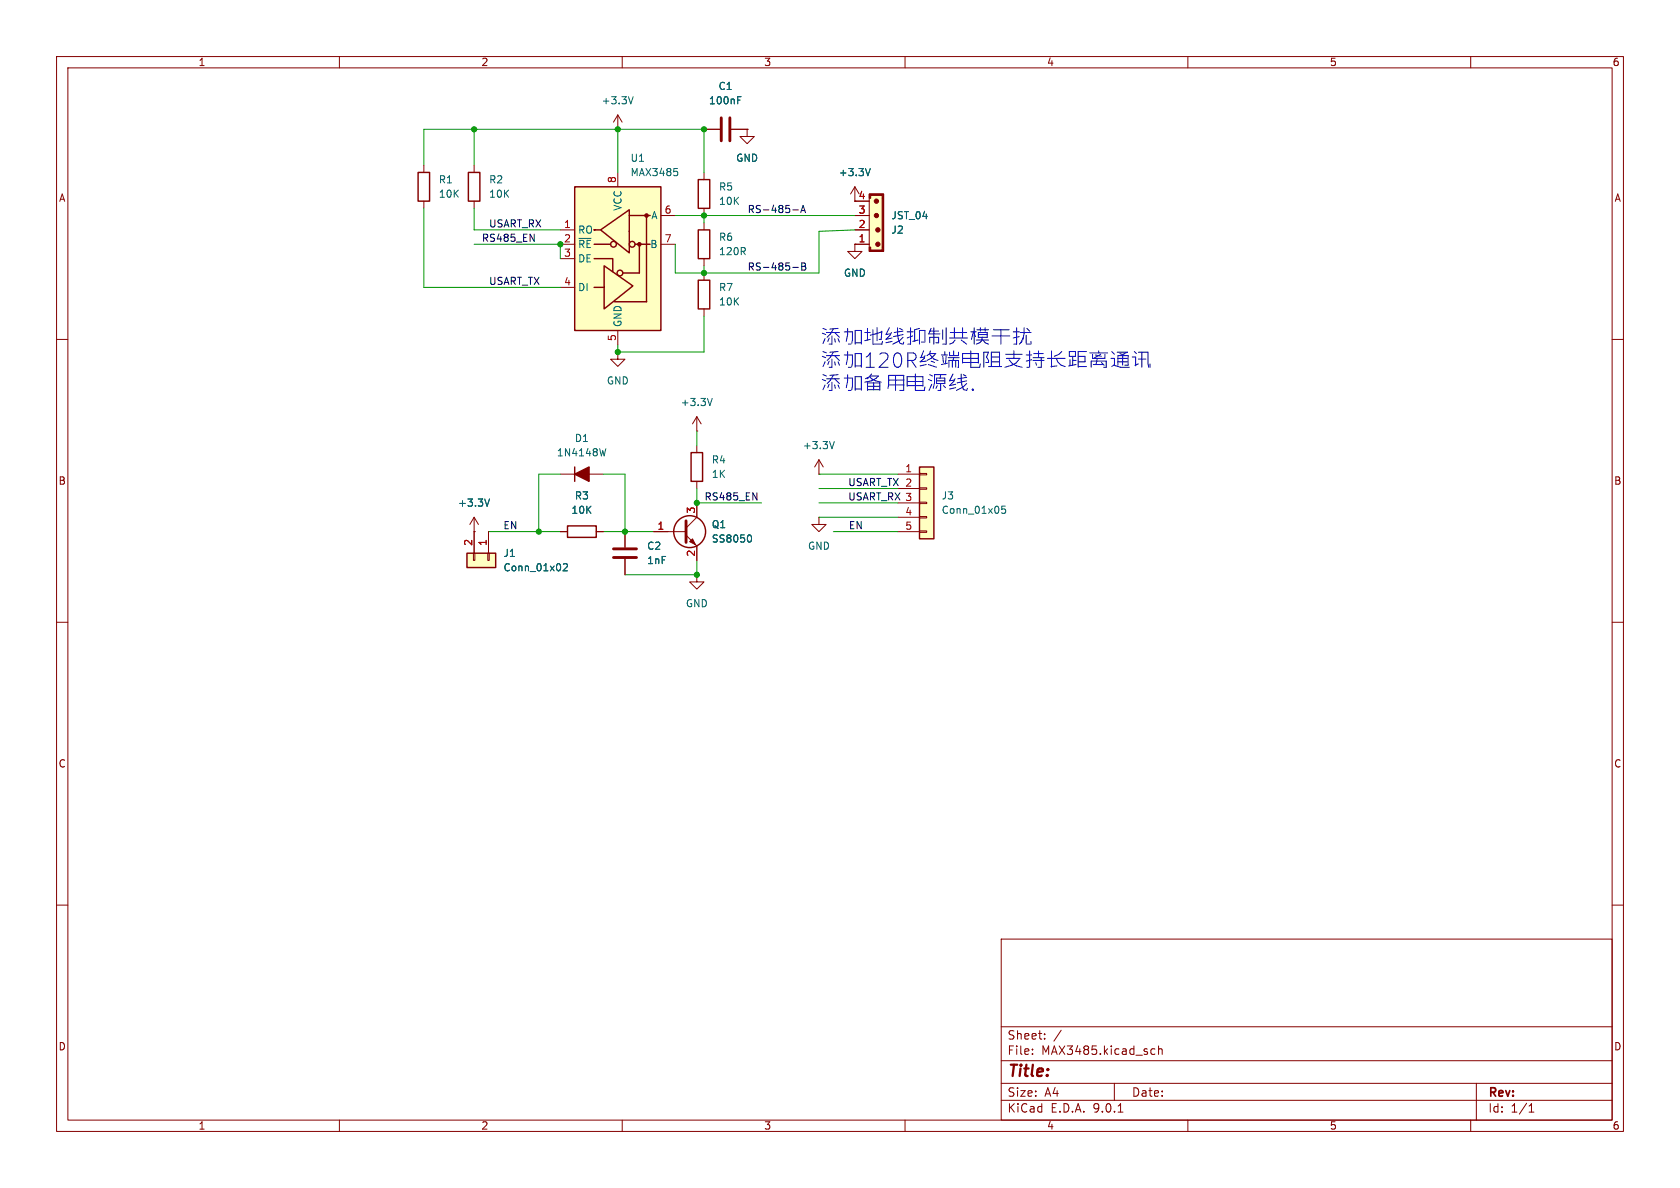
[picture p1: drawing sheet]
<svg xmlns="http://www.w3.org/2000/svg" width="297mm" height="210mm" viewBox="0 0 297 210" stroke-linecap="round" stroke-linejoin="round" font-family="sans-serif">
<g fill="none" stroke="#840000" stroke-width=".18">
<path d="M10 10h277v190h-277zM12 12h273v186h-273zM60 10v2M110 10v2M160 10v2M210 10v2M260 10v2M124.5 30.5v1.3M124.5 36.8v1.3M10 60h2M123.2 78.7v1.3M285 60h2"/>
<path d="M83.8 94h.1M83.8 91.4l-.7 1.3M83.8 91.4l.8 1.3M83.8 91.4v2.6M123.2 85.1v1.3M10 110h2M285 110h2M10 160h2M177 166h108v32h-108zM285 160h2M60 198v2M110 198v2"/>
<path d="M160 198v2M177 194.5h108M177 191.5h108M177 187.5h108M177 181.5h108M182.5 186.3v.1M182.5 185.5v.1M184.7 183.6v.1M184.7 182.8v.1M187.6 182.1l-1.3 2M197 191.5v3M197.7 196.6h.8"/>
<path d="M203.6 186.3h.6M203.6 185.5h.6M204.8 185.5l.2-.1 .4 .1 .1 .9M204.8 184.9v1.5M210 198v2M260 198v2M261 191.5v6.5M270.3 196.6h.9M270.3 195.5l.4-.4v1.5"/>
</g>
<path d="M123.4 31.8h2.1v5h-2.1zM122.2 80h2v5.1h-2z" fill="none" stroke="#840000" stroke-width=".25"/>
<path d="M86.5 88.2l-.4 1.3" fill="none" stroke="#006464" stroke-width=".18"/>
<path d="M82.5 97.8h5.1v2.5h-5.1z" fill="#ffffc2"/>
<path d="M123.4 40.6h2.1v5.1h-2.1zM82.5 97.8h5.1v2.5h-5.1zM101.6 82.6v2.5" fill="none" stroke="#840000" stroke-width=".25"/>
<path d="M124.5 39.4v1.2M124.5 45.7v1.3M83.7 97.8h.2v1.3h-.2zM83.8 94v3.8M86.2 97.8h.3v1.3h-.3zM86.4 94v3.8M99.1 83.8h7.6" fill="none" stroke="#840000" stroke-width=".18"/>
<path d="M107.1 79.3l-.3 1.3M99.6 99.8l.5-.2 .2 .4-.8 .9h.8" fill="none" stroke="#006464" stroke-width=".18"/>
<path d="M101.6 83.8l2.5-1.2v2.5z" fill="#840000" stroke="#840000" stroke-width=".25"/>
<path d="M162.6 82.6h2.5v12.7h-2.5z" fill="#ffffc2"/>
<path d="M123.4 49.5h2.1v5.1h-2.1zM100.3 93h5.1v2h-5.1zM162.6 82.6h2.5v12.7h-2.5z" fill="none" stroke="#840000" stroke-width=".25"/>
<g fill="none" stroke="#840000" stroke-width=".18">
<path d="M151.1 33l.8 1.3M151.1 33l-.7 1.3M151.1 33v2.6M124.5 48.3v1.2M124.5 54.6v1.3M99.1 94h1.2M105.4 94h1.3M110.5 94v2.8M110.5 98.8v2.8M144.8 83.8h.1M144.8 91.4v1.3h1.2l-1.2 1.3-1.3-1.3h1.3M144.8 91.4h.1"/>
<path d="M144.8 81.3l-.8 1.3M144.8 81.3l.7 1.3M144.8 81.3v2.5M158.7 83.8h3.9M158.7 86.4h3.9M158.7 88.9h3.9M158.7 91.4h3.9M158.7 94h3.9M162.6 83.7h1.2v.2h-1.2zM162.6 86.2h1.2v.3h-1.2zM162.6 88.8h1.2v.2h-1.2zM162.6 91.3h1.2v.3h-1.2z"/>
<path d="M162.6 93.9h1.2v.2h-1.2zM123.2 101.6v1.3h1.3l-1.3 1.2-1.3-1.2h1.3M123.2 101.6h.1"/>
</g>
<path d="M153.9 29.8l-.5 1.3M147.5 78l-.4 1.3M177.7 89.5h-.6v.6l.1-.1h.5l.1 .2-.1 .4-.2 .1-.4-.1" fill="none" stroke="#006464" stroke-width=".18"/>
<path d="M108.5 97h4M108.5 98.6h4" fill="none" stroke="#840000" stroke-width=".51"/>
<path d="M101.6 33h15.2v25.4h-15.2z" fill="#ffffc2"/>
<g fill="none" stroke="#840000" stroke-width=".25">
<path d="M101.6 33h15.2v25.4h-15.2zM111.3 38.1h3.6M114.3 38.1v15.2h-5.7M105 45.7h3.3v2.3M105 43.2h2.9M105 50.8h1.7M105.2 40.6h-.2h1M106.2 40.6l5.1-3.5v7.6zM106.8 47l5.1 3.5-5.1 4.1zM112.3 43.2h2.6M113 43.2v5.1h-2.9"/>
<circle cx="108.5" cy="43.2" r=".51"/>
<circle cx="109.6" cy="48.3" r=".51"/>
<circle cx="111.8" cy="43.2" r=".51"/>
</g>
<g fill="#840000" stroke="#840000" stroke-width=".25">
<circle cx="113" cy="43.2" r=".28"/>
<circle cx="114.3" cy="38.1" r=".28"/>
</g>
<path d="M109.2 30.5v2.5M116.8 38.1h2.6M99.1 40.6h2.5M99.1 43.2h2.5M99.1 45.7h2.5M99.1 50.8h2.5M109.2 58.4v2.6M116.8 43.2h2.6M151.1 43.2v1.3h-1.2l1.2 1.2 1.3-1.2h-1.3M151.1 43.2h.1" fill="none" stroke="#840000" stroke-width=".18"/>
<path d="M119.2 29.8h.6M119.6 30.3l.2 .2v.3l-.2 .3" fill="none" stroke="#006464" stroke-width=".18"/>
<path d="M153.7 34.3h2.5v10.2h-2.5z" fill="#ffffc2"/>
<g fill="none" stroke="#840000" stroke-width=".18">
<path d="M74.9 29.2v1.3M74.9 35.6v1.2M83.8 29.2v1.3M83.8 35.6v1.2M109.2 22.9h.1M109.2 20.3l-.7 1.3M109.2 20.3l.8 1.3M109.2 20.3v2.6M124.5 22.9h2.8M129.3 22.9h2.8M132.1 22.9v1.2h-1.3l1.3 1.3 1.2-1.3h-1.2M132.1 22.9h.1"/>
<path d="M151.1 38.1h2.6M151.1 35.6h2.6M153.7 34.3h2.5v10.2h-2.5zM151.1 43.2h.1M151.1 43.2h2.6M151.1 40.6h2.6M109.2 62.2v1.3h1.3l-1.3 1.3-1.3-1.3h1.3M109.2 62.2h.1M123.2 76.2h.1M123.2 73.7v2.5M123.2 73.7l-.8 1.2M123.2 73.7l.8 1.2"/>
<path d="M83.8 94h.1M83.8 94v3.8M86.4 94v3.8M99.1 94h1.2M105.4 94h1.3M110.5 94v2.8M110.5 98.8v2.8M115.6 94h5.7M121.3 94.6l1.9 1.9v2.6M123.2 88.9v2.5l-1.9 1.9"/>
</g>
<g fill="#840000" stroke="#840000" stroke-width=".18">
<path d="M153.7 34.3h2.5v.8h-.2v-.6h-2.1v.6h-.2z"/>
<path d="M156 35.1h.2v8.6h-.2z"/>
<path d="M153.7 43.7h.2v.5h2.1v-.5h.2v.8h-2.5z"/>
<path d="M121.9 95.8l.5-.5 .5 1z"/>
<circle cx="154.9" cy="38.1" r=".38"/>
<circle cx="154.9" cy="35.6" r=".38"/>
<circle cx="155.2" cy="43.2" r=".38"/>
<circle cx="155.2" cy="40.6" r=".38"/>
</g>
<path d="M127.5 20.8v4.1M129 20.8v4.1M121.3 92.1v3.8" fill="none" stroke="#840000" stroke-width=".51"/>
<g fill="none" stroke="#840000" stroke-width=".25">
<path d="M73.9 30.5h2v5.1h-2zM82.8 30.5h2v5.1h-2z"/>
<circle cx="121.9" cy="94" r="2.82"/>
</g>
<path d="M111.9 17.1l-.4 1.3M130.4 17.7h.4M130.4 17.1h.6M153.9 29.8l-.5 1.3M125.9 70.4l-.4 1.3M86.5 88.2l-.4 1.3M99.6 99.8l.5-.2 .2 .4-.8 .9h.8M132.6 94.6a.79 .79 0 0 1 0 1.2" fill="none" stroke="#006464" stroke-width=".18"/>
<path d="M140.2 37.1h.9M141.6 37.6l.4-1.3 .4 1.3M141.7 37.2h.6M93.7 41.4l.7 1.3v-1.3M140.2 47.3h.9M141.7 46.5h.5l.2 .2-.2 .4 .2 .1 .1 .3-.3 .2h-.5zM141.7 47.1h.5M133.1 87.1l.7 1.3v-1.3" fill="none" stroke="#0f0f0f" stroke-width=".18"/>
<g fill="none" stroke="#009600" stroke-width=".18">
<path d="M74.9 29.2v-6.3h49.6v7.6M74.9 36.8v14h24.2M83.8 22.9v6.3M83.8 36.8v3.8h15.3M109.2 22.9v7.6M119.4 38.1h31.7M124.5 38.1v1.3M83.8 43.2h15.3v2.5M124.5 47v1.3M124.5 55.9v6.3h-15.3v-1.2M151.1 40.6l-6.3 .3v7.4h-25.4v-5.1M123.2 76.2v2.5"/>
<path d="M86.4 94h12.7M99.1 83.8h-3.9v10.2M106.7 94h8.9M106.7 83.8h3.8v10.2M123.2 86.4v2.5h11.4M123.2 99.1v2.5h-12.7M144.8 86.4h13.9M144.8 88.9h13.9M144.8 91.4h13.9M144.8 83.8h13.9M147.3 94h11.4"/>
</g>
<g fill="none" stroke="#0000c2" stroke-width=".18">
<path d="M145.4 63l.6 .2M145.4 67.1l.6 .2M145.5 66.2l.6 .3M145.9 64l-.4 .8M145.9 68l-.4 .9M146.1 67h2.3M146.6 63.8l-.3 .6M146.6 67.9l-.3 .6M146.8 63.1l-.6 .6M147.1 63.5v1.4h-.5M147.1 67.6v1.4h-.5M147.3 66.4l-.5 .8-.6 .6"/>
<path d="M147.6 62.9l.8 .8M147.6 64l.1 .6M147.6 67l.8 .8M147.6 68l.1 .7M148.2 64l.2 .6M148.2 66.2l-1.5 .2M148.2 68l.2 .7M149.2 66.8h1.5l-.1 2.1M149.9 62.1v1.1l-.3 1.2M149.9 66.2v1.1l-.3 1.2M150 64.9h.5M150 69h.5"/>
<path d="M150.7 62.7l-.1 2.1M151.2 64.7h1.1M151.2 62.5v2.4M151.2 69v-2.4h1.1v2.4M151.2 68.8h1.1M152.3 62.5v2.4M153.1 64.9h1.5M153.4 68.9h2.1M153.4 68.3h2.1M153.4 69v-1.3h2.1v1.3M153.5 66.7l-.5 .3M153.7 66.6l.4 .4 .7 .3 1 .3"/>
<path d="M153.8 62.4v2.5M153.8 66.5h1.5l-.4 .3-.8 .5-1.2 .3M154.1 66.1l-.7 .9M154.4 67.7v1.2M157 63.1l-.1 .4-1.5 1.4h1.6M157 68.7l.1-2.3h2.7v2.6h-.8M157.1 68h2.7M157.1 67.2h2.7M158.1 62.9a1.49 1.49 0 0 0 .5 2 .65 .65 0 0 0 .7-.5l.1-.4-.1-1.1M158.3 66.4v2.6M160.4 68.3v-1.7h2.8v1.7M160.4 68.2h2.8"/>
<path d="M160.4 67.4h2.8M160.5 62.4v2.5M161.1 63.7l.8 1.2M161.8 66.1v2.9h1.6l.1-.6M161.9 62.9a.69 .69 0 0 1-.4 .8h-1M163.3 62l-.5 1.2M163.4 63.1l-.7 .1M163.5 62.9l-.1 .5-.7 .6 1.1-.2M163.8 64.4l-1.1 .3M164.1 64.4l1.5 .5M164.1 67.1l.6 .2M164.4 62.6l.7 .9 .7 .2"/>
<path d="M164.4 66.2l.4 .3M164.6 63.8l.6 .3M164.7 67.9l-.5 1.1M165.3 62.6l-.7 .8-.7 .3M165.6 66.8h1.4v1h-1.4zM165.6 67.3h1.4M165.7 68.2l-.2 .5M166.3 67.8v1.2h-.5M166.3 66.4l-.1 .4M166.7 63l.1 1.1M166.8 68.2l.3 .3M167.3 63l-.2 1.3"/>
<path d="M167.3 66.2h-2.1v1.5l-.2 1M167.5 64.2l-1.1 .2M167.6 63.2h2M167.8 64.9v-1.2h1.6v1.2h-.1M168.4 63.7v1.2M168.5 66.1l-.6 1.2 .7-.1M168.6 63.2l-.1 .5M168.8 67l-.2 .4-.7 .8 1.1-.3M169 63.7v1.2M169 68.5l-1.1 .3M169.9 66.1a4.2 4.2 0 0 0 .5 2.8l.5 .1 .1-.3M170.2 64.1h2.8"/>
<path d="M170.2 63.4h2.8M170.2 62.5v1.7M170.3 66.2l.5 .3M170.9 66.7l-1.6 .3M170.9 67.3l-1.7 .4M170.9 67.8l-.6 .6-1.2 .6M171.6 62v2.9h1.6l.1-.6M172 68.8l.1 .1-.1 .1M172 68.8l-.1 .1 .1 .1M172 68.8v.2M173 62.5v1.7M173.9 62.3v2.6"/>
<path d="M174.4 63.1l.4 .6v.4h-.5M174.8 64.8h2.3M175.3 64h1.4M175.3 62.3v2.5M176.7 62.3v2.5M177.9 63.4h2.4M178.4 63.6l.6 .7 .7 .4 1 .2M179.2 62v1.4M180.2 63.5l-.6 .7-1.9 .7M181.5 64.9h.4M182 62v2.9M182.4 63.6l-1 .2"/>
<path d="M182.6 63.7h2M182.6 63.2h2M183.1 64.1l.1 .5M184.1 63.2v1.7h-.6M185.2 63.4h3.1M185.9 62v2.9M186.7 63.4l.3 .6 .6 .6 .7 .2M186.9 64.7l-1.1 .1M189 62.1h1.1v.9h-1.1zM189.2 63.6v1.1M189.6 63.7h.6M189.6 63v1.6"/>
<path d="M190.2 64.4l-1.3 .3M190.6 64.8h1.5M190.6 63h1.2v1h-1.2M192.1 62.1h-1.5v2.8M192.7 62.4h3.1M192.9 64.9v-1.1h2.7v1.1h-.5M193.2 62.6v.8h2.1v-.8M193.3 64.4h1.8M193.6 62.7l1.1 .3M194 63.4l-.2 1M194.2 62v.4M194.6 62.6l-1.1 .6"/>
<path d="M194.7 64.1l.5 .5M196.4 63.4h.6v1l-.5 .4M196.5 62.1l.5 .5M196.9 64.6l1.2 .3h1.6M197.5 62.3h1.8l-.8 .3M197.6 63.4h1.7M197.6 64h1.7M197.6 64.6v-1.7h1.8v1.7h-.6M198 62.5l1 .4M198.5 62.9v1.7M200.2 63.1h.6v1.6M200.5 62.1l.4 .4"/>
<path d="M201.3 62.3h1.6l.2 2.6M201.3 64.3l-.6 .3M201.3 63.5h1.3M201.9 62.3v2.6M203.3 64.3v.6"/>
</g>
<g fill="#009600" stroke="#009600" stroke-width=".18">
<circle cx="123.2" cy="101.6" r=".46"/>
<circle cx="124.5" cy="38.1" r=".46"/>
<circle cx="124.5" cy="48.3" r=".46"/>
<circle cx="83.8" cy="22.9" r=".46"/>
<circle cx="99.1" cy="43.2" r=".46"/>
<circle cx="109.2" cy="22.9" r=".46"/>
<circle cx="124.5" cy="22.9" r=".46"/>
<circle cx="109.2" cy="62.2" r=".46"/>
<circle cx="95.2" cy="94" r=".46"/>
<circle cx="110.5" cy="94" r=".46"/>
<circle cx="123.2" cy="88.9" r=".46"/>
</g>
<text font-size="3.5" fill="#0000c2" x="145" y="61.2">þÿmûR W0~¿b‘R6Qqj!^rbp</text>
<text font-size="2.8" fill="#840000" x="178" y="190.9">Title:</text>
<g font-size="2.1" fill="#840000">
<text x="178" y="184">Sheet:</text>
<text x="178" y="186.7">File:</text>
<text x="184.1" y="186.7">MAX3485.kicad_sch</text>
<text x="178" y="196.9">KiCad</text>
<text x="178" y="194.1">Size:</text>
<text x="184.7" y="194.1">A4</text>
<text x="185.7" y="196.9">E.D.A.</text>
<text x="193.3" y="196.9">9.0.1</text>
<text x="200" y="194.1">Date:</text>
<text x="263" y="194.3">Rev:</text>
<text x="263" y="196.9">Id:</text>
<text x="267.1" y="196.9">1/1</text>
</g>
<g font-size="1.8" fill="#840000">
<text x="35" y="11.9">1</text>
<text x="85" y="11.9">2</text>
<text x="135" y="11.9">3</text>
<text x="185" y="11.9">4</text>
<text x="235" y="11.9">5</text>
<text x="285" y="11.9">6</text>
<text x="10.3" y="35.9">A</text>
<text x="285.3" y="35.9">A</text>
<text x="10.3" y="85.9">B</text>
<text x="285.3" y="85.9">B</text>
<text x="10.3" y="135.9">C</text>
<text x="285.3" y="135.9">C</text>
<text x="10.3" y="185.9">D</text>
<text x="285.3" y="185.9">D</text>
<text x="35" y="199.9">1</text>
<text x="85" y="199.9">2</text>
<text x="135" y="199.9">3</text>
<text x="185" y="199.9">4</text>
<text x="235" y="199.9">5</text>
<text x="285" y="199.9">6</text>
</g>
<g font-size="1.8" fill="#006464">
<text x="126.9" y="16.1">C1</text>
<text x="106.3" y="18.6">+3.3V</text>
<text x="125.2" y="18.6">100nF</text>
<text x="111.4" y="28.8">U1</text>
<text x="130" y="28.8">GND</text>
<text x="77.5" y="32.6">R1</text>
<text x="77.5" y="35.2">10K</text>
<text x="86.4" y="32.6">R2</text>
<text x="86.4" y="35.2">10K</text>
<text x="111.4" y="31.3">MAX3485</text>
<text x="127" y="33.9">R5</text>
<text x="148.2" y="31.3">+3.3V</text>
<text x="102.1" y="41.5">RO</text>
<text x="110.1" y="37.4" transform="rotate(-90 110.1 37.4)">VCC</text>
<text x="115" y="39">A</text>
<text x="127" y="36.4">10K</text>
<text x="157.5" y="41.5">J2</text>
<text x="157.5" y="39">JST_04</text>
<text x="102.1" y="44">~{RE}</text>
<text x="102.1" y="46.6">DE</text>
<text x="114.9" y="44">B</text>
<text x="127" y="42.8">R6</text>
<text x="127" y="45.3">120R</text>
<text x="102.1" y="51.7">DI</text>
<text x="127" y="51.7">R7</text>
<text x="149.1" y="49.1">GND</text>
<text x="110.1" y="57.9" transform="rotate(-90 110.1 57.9)">GND</text>
<text x="127" y="54.2">10K</text>
<text x="107.2" y="68.2">GND</text>
<text x="120.2" y="72">+3.3V</text>
<text x="98.4" y="80.9">1N4148W</text>
<text x="101.5" y="78.3">D1</text>
<text x="125.7" y="82.1">R4</text>
<text x="141.8" y="79.6">+3.3V</text>
<text x="80.9" y="89.8">+3.3V</text>
<text x="101.5" y="88.5">R3</text>
<text x="125.7" y="84.7">1K</text>
<text x="166.4" y="88.5">J3</text>
<text x="100.9" y="91">10K</text>
<text x="125.7" y="93.6">Q1</text>
<text x="166.4" y="91">Conn_01x05</text>
<text x="88.9" y="98.7">J1</text>
<text x="88.9" y="101.2">Conn_01x02</text>
<text x="114.3" y="97.4">C2</text>
<text x="114.3" y="99.9">1nF</text>
<text x="125.7" y="96.1">SS8050</text>
<text x="142.7" y="97.4">GND</text>
<text x="121.2" y="107.5">GND</text>
</g>
<g font-size="1.8" fill="#a90000">
<text x="109" y="32.5" transform="rotate(-90 109 32.5)">8</text>
<text x="151.7" y="35.3">4</text>
<text x="99.6" y="40.4">1</text>
<text x="117.4" y="37.8">6</text>
<text x="151.7" y="40.4">2</text>
<text x="151.7" y="37.8">3</text>
<text x="99.6" y="42.9">2</text>
<text x="99.6" y="45.5">3</text>
<text x="117.4" y="42.9">7</text>
<text x="151.7" y="42.9">1</text>
<text x="99.6" y="50.5">4</text>
<text x="109" y="60.4" transform="rotate(-90 109 60.4)">5</text>
<text x="159.9" y="83.6">1</text>
<text x="116.1" y="93.7">1</text>
<text x="122.9" y="90.9" transform="rotate(-90 122.9 90.9)">3</text>
<text x="159.9" y="91.2">4</text>
<text x="159.9" y="93.7">5</text>
<text x="83.6" y="96.6" transform="rotate(-90 83.6 96.6)">2</text>
<text x="86.1" y="96.6" transform="rotate(-90 86.1 96.6)">1</text>
<text x="122.9" y="98.5" transform="rotate(-90 122.9 98.5)">2</text>
</g>
<g font-size="1.8" fill="#0f0f0f">
<text x="86.4" y="40.3">USART_RX</text>
<text x="132.1" y="37.8">RS-485-A</text>
<text x="85.1" y="42.8">RS485_EN</text>
<text x="132.1" y="47.9">RS-485-B</text>
<text x="86.4" y="50.5">USART_TX</text>
<text x="124.5" y="88.6">RS485_EN</text>
<text x="149.9" y="88.6">USART_RX 3</text>
<text x="149.9" y="86">USART_TX 2</text>
<text x="88.9" y="93.6">EN</text>
<text x="150" y="93.6">EN</text>
</g>
</svg>
